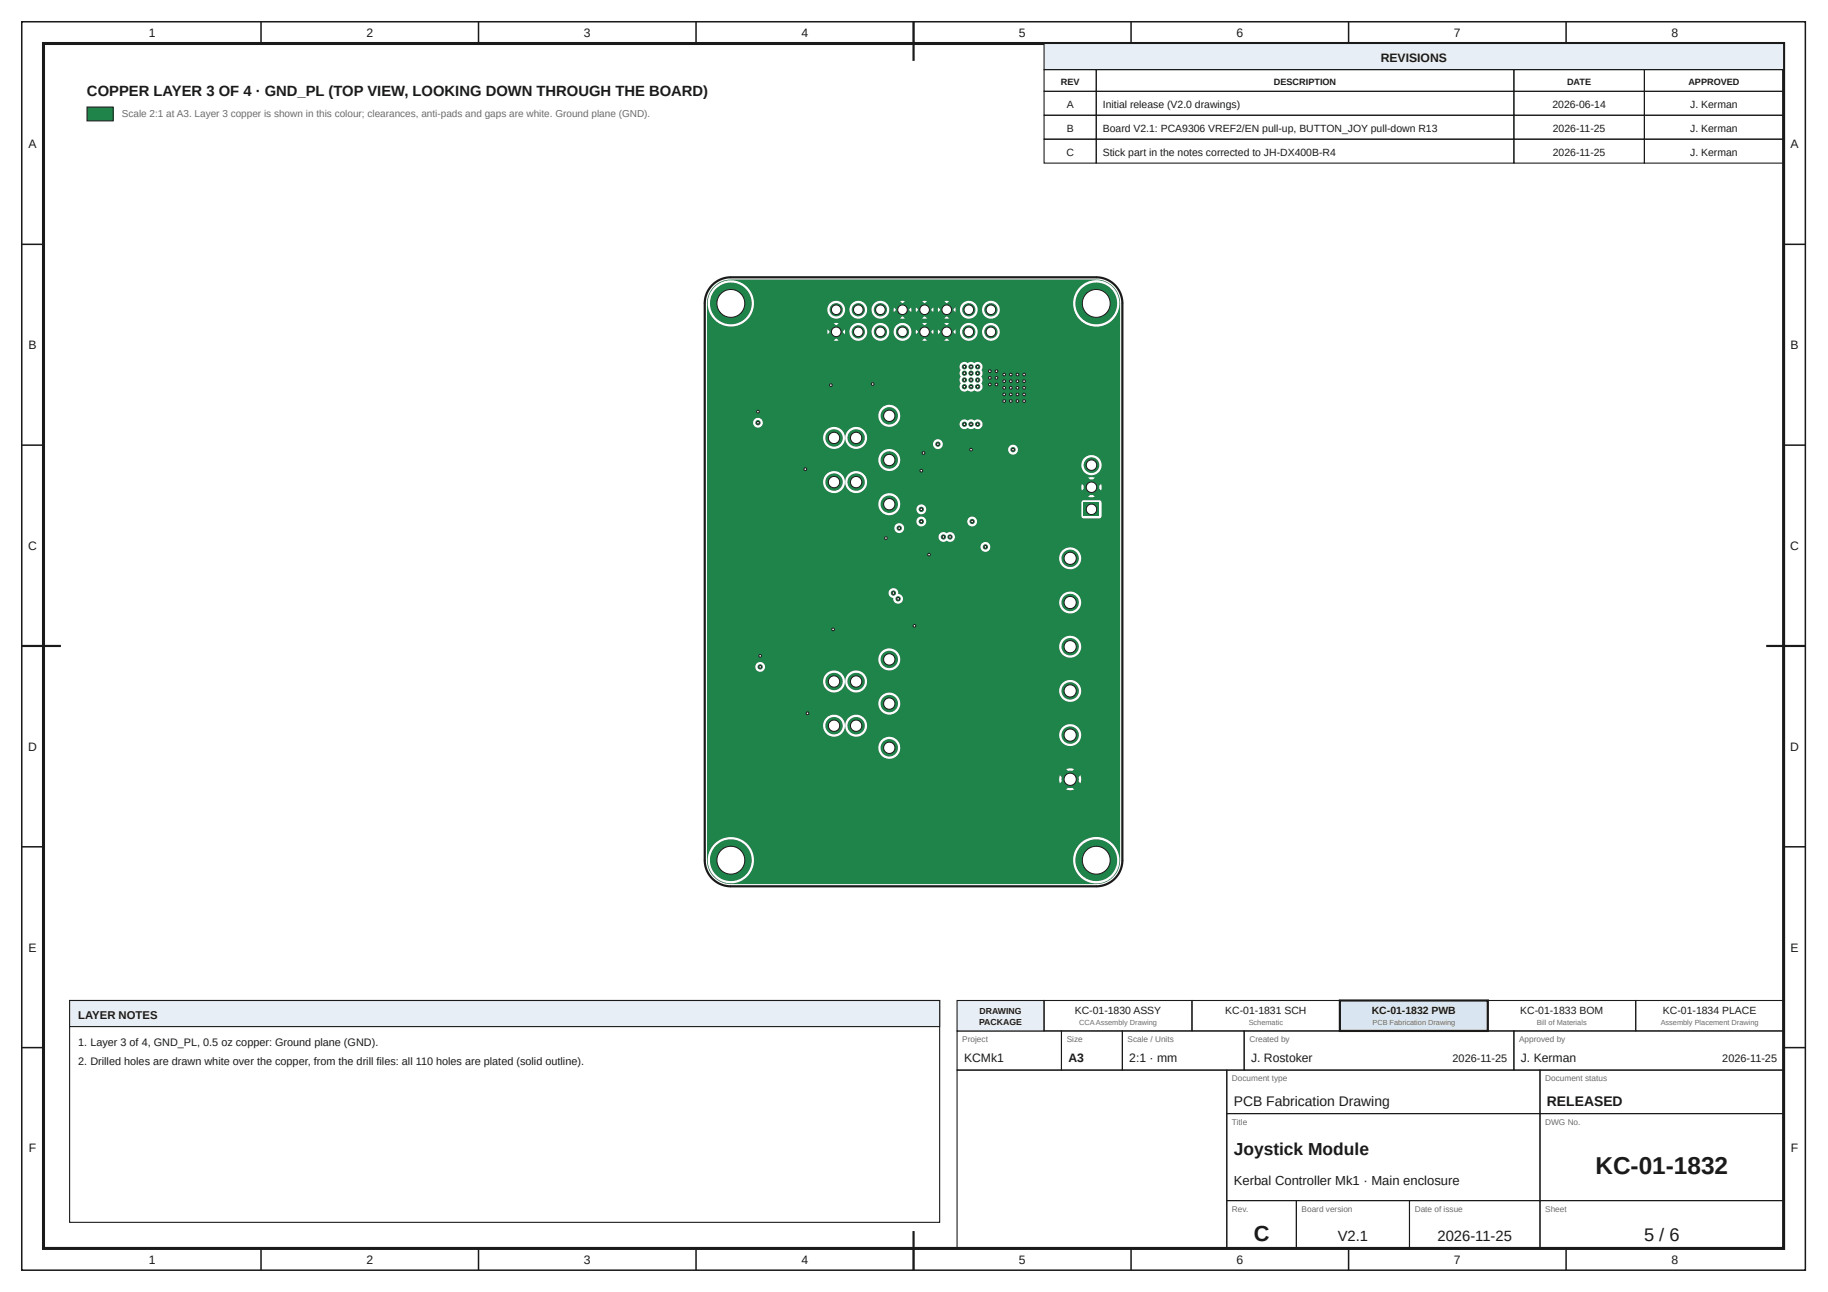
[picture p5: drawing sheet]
<svg xmlns="http://www.w3.org/2000/svg" width="420mm" height="297mm" viewBox="0 0 420 297" stroke-linecap="round" stroke-linejoin="round" font-family="sans-serif">
<g fill="none" stroke="#1a1a1a" stroke-width=".35">
<path d="M5 5h410v287h-410zM60 5v5M110 5v5M160 5v5M210 5v5M260 5v5M310 5v5M360 5v5M5 56.2h5M410 56.2h5M5 102.3h5M410 102.3h5"/>
<path d="M5 148.5h5M410 148.5h5M5 194.7h5M410 194.7h5M5 240.8h5M410 240.8h5M60 287v5M110 287v5M160 287v5M210 287v5M260 287v5M310 287v5"/>
<path d="M360 287v5"/>
</g>
<path d="M10 10h400v277h-400z" fill="none" stroke="#1a1a1a" stroke-width=".7" stroke-linecap="butt"/>
<path d="M210 5v9M5 148.5h9M406 148.5h9M210 283v9" fill="none" stroke="#1a1a1a" stroke-width=".5"/>
<path d="M240 10h170v6h-170z" fill="#e8eef5"/>
<g fill="none" stroke="#1a1a1a" stroke-width=".25">
<path d="M240 10h170v6h-170zM240 16h12v5h-12zM252 16h96v5h-96zM348 16h30v5h-30zM378 16h32v5h-32zM240 21h12v5.5h-12zM240 26.5h12v5.5h-12zM240 32h12v5.5h-12zM252 21h96v5.5h-96zM252 26.5h96v5.5h-96zM252 32h96v5.5h-96zM348 21h30v5.5h-30z"/>
<path d="M348 26.5h30v5.5h-30zM348 32h30v5.5h-30zM378 21h32v5.5h-32zM378 26.5h32v5.5h-32zM378 32h32v5.5h-32zM220 237h24v9h-24zM244 237h14v9h-14zM258 237h28v9h-28zM286 237h62v9h-62zM348 237h62v9h-62zM220 246h62v41h-62zM282 246h72v10h-72z"/>
<path d="M282 256h72v20h-72zM354 246h56v10h-56zM354 256h56v20h-56zM282 276h16v11h-16zM298 276h26v11h-26zM324 276h30v11h-30zM354 276h56v11h-56z"/>
</g>
<path d="M220 230h20v7h-20z" fill="#e8eef5"/>
<path d="M220 230h20v7h-20zM240 230h34v7h-34zM274 230h34v7h-34z" fill="none" stroke="#1a1a1a" stroke-width=".25"/>
<path d="M308 230h34v7h-34z" fill="#d9e6f2"/>
<path d="M308 230h34v7h-34z" fill="none" stroke="#1a1a1a" stroke-width=".5"/>
<path d="M342 230h34v7h-34zM376 230h34v7h-34z" fill="none" stroke="#1a1a1a" stroke-width=".25"/>
<path d="M20 24.6h6v3.2h-6z" fill="#1e8449"/>
<path d="M20 24.6h6v3.2h-6z" fill="none" stroke="#1a1a1a" stroke-width=".23"/>
<path d="M164.1 65.9a5.5 5.5 0 0 1 3.9-1.6h84a5.5 5.5 0 0 1 5.5 5.5v127.9a5.5 5.5 0 0 1-5.5 5.5h-84a5.5 5.5 0 0 1-5.5-5.5v-127.9a5.5 5.5 0 0 1 1.6-3.9z" fill="#1e8449"/>
<g fill="#fff">
<path d="M204.5 135.6a1.12 1.12 0 0 1 1.4-.3 1.12 1.12 0 0 1 .6 1.2 1.12 1.12 0 0 1 1.1 1.3 1.12 1.12 0 0 1-1.3 1 1.12 1.12 0 0 1-1-1.3 1.12 1.12 0 0 1-1-.7 1.12 1.12 0 0 1 .2-1.2z"/>
<path d="M216.1 122.7a1.12 1.12 0 0 1 1.5-.1 1.12 1.12 0 0 1 1.6 .1 1.12 1.12 0 0 1 0 1.5 1.12 1.12 0 0 1-1.6 .1 1.12 1.12 0 0 1-1.5-.1 1.12 1.12 0 0 1 0-1.5z"/>
<path d="M220.9 83.5a1.12 1.12 0 0 1 1.6 0 1.12 1.12 0 0 1 1.5 0 1.12 1.12 0 0 1 1.5 0 1.12 1.12 0 0 1 .1 1.6 1.12 1.12 0 0 1 0 1.5 1.12 1.12 0 0 1 0 1.5 1.12 1.12 0 0 1-.1 1.6 1.12 1.12 0 0 1-1.5 0 1.12 1.12 0 0 1-1.5 0 1.12 1.12 0 0 1-1.6 0 1.12 1.12 0 0 1 0-1.6 1.12 1.12 0 0 1 0-1.5 1.12 1.12 0 0 1-.1-1.5 1.12 1.12 0 0 1 .1-1.6z"/>
<path d="M220.9 96.7a1.12 1.12 0 0 1 1.6 0 1.12 1.12 0 0 1 1.5 0 1.12 1.12 0 0 1 1.5 0 1.12 1.12 0 0 1 0 1.6 1.12 1.12 0 0 1-1.5 .1 1.12 1.12 0 0 1-1.5 0 1.12 1.12 0 0 1-1.6-.1 1.12 1.12 0 0 1 0-1.6z"/>
<path d="M248.7 115.2l.4-.2h3.6l.4 .2 .1 .3v3.2l-.1 .3-.4 .2h-3.6l-.4-.2-.1-.3v-3.2z"/>
<circle cx="168" cy="69.8" r="5.3"/>
<circle cx="168" cy="197.7" r="5.3"/>
<circle cx="174.2" cy="97.2" r="1.12"/>
<circle cx="174.7" cy="153.3" r="1.12"/>
<circle cx="191.7" cy="166.8" r="2.52"/>
<circle cx="191.7" cy="156.7" r="2.52"/>
<circle cx="191.7" cy="110.8" r="2.52"/>
<circle cx="191.7" cy="100.7" r="2.52"/>
<circle cx="192.2" cy="76.3" r="2.05"/>
<circle cx="192.2" cy="71.2" r="2.05"/>
<circle cx="196.8" cy="166.8" r="2.52"/>
<circle cx="196.8" cy="156.7" r="2.52"/>
<circle cx="196.8" cy="110.8" r="2.52"/>
<circle cx="196.8" cy="100.7" r="2.52"/>
<circle cx="197.3" cy="71.2" r="2.05"/>
<circle cx="197.3" cy="76.3" r="2.05"/>
<circle cx="202.4" cy="71.2" r="2.05"/>
<circle cx="202.4" cy="76.3" r="2.05"/>
<circle cx="204.4" cy="95.6" r="2.52"/>
<circle cx="204.4" cy="171.9" r="2.52"/>
<circle cx="204.4" cy="161.7" r="2.52"/>
<circle cx="204.4" cy="151.6" r="2.52"/>
<circle cx="204.4" cy="105.7" r="2.52"/>
<circle cx="204.4" cy="115.9" r="2.52"/>
<circle cx="207.4" cy="71.2" r="2.05"/>
<circle cx="207.4" cy="76.3" r="2.05"/>
<circle cx="206.7" cy="121.4" r="1.13"/>
<circle cx="212.5" cy="71.2" r="2.05"/>
<circle cx="212.5" cy="76.3" r="2.05"/>
<circle cx="211.8" cy="119.9" r="1.13"/>
<circle cx="211.8" cy="117.1" r="1.13"/>
<circle cx="215.6" cy="102.1" r="1.13"/>
<circle cx="217.6" cy="71.2" r="2.05"/>
<circle cx="217.6" cy="76.3" r="2.05"/>
<circle cx="222.7" cy="71.2" r="2.05"/>
<circle cx="222.7" cy="76.3" r="2.05"/>
<circle cx="223.5" cy="119.9" r="1.13"/>
<circle cx="226.5" cy="125.7" r="1.13"/>
<circle cx="227.8" cy="71.2" r="2.05"/>
<circle cx="227.8" cy="76.3" r="2.05"/>
<circle cx="232.9" cy="103.4" r="1.13"/>
<circle cx="246" cy="128.3" r="2.52"/>
<circle cx="246" cy="179.1" r="2.52"/>
<circle cx="246" cy="138.5" r="2.52"/>
<circle cx="246" cy="158.8" r="2.52"/>
<circle cx="246" cy="148.7" r="2.52"/>
<circle cx="246" cy="169" r="2.52"/>
<circle cx="252" cy="69.8" r="5.3"/>
<circle cx="252" cy="197.7" r="5.3"/>
<circle cx="250.9" cy="112" r="2.32"/>
<circle cx="250.9" cy="106.9" r="2.32"/>
</g>
<g fill="#1e8449">
<path d="M243.5 180.2l1.8-1.8a1.02 1.02 0 0 1 1.4 0 1.02 1.02 0 0 1 0 1.5l-1.8 1.7a1.02 1.02 0 0 1-1.4 0 1.02 1.02 0 0 1 0-1.4z"/>
<path d="M245.3 178.4a1.02 1.02 0 0 1 1.4 0l1.8 1.8a1.02 1.02 0 0 1 0 1.5 1.02 1.02 0 0 1-1.4-.1l-1.8-1.7a1.02 1.02 0 0 1 0-1.5z"/>
<path d="M243.5 176.6a1.02 1.02 0 0 1 1.4 .1l1.8 1.7a1.02 1.02 0 0 1 0 1.5 1.02 1.02 0 0 1-1.4 0l-1.8-1.8a1.02 1.02 0 0 1 0-1.5z"/>
<path d="M245.3 178.4l1.8-1.7a1.02 1.02 0 0 1 1.4 0 1.02 1.02 0 0 1 0 1.4l-1.8 1.8a1.02 1.02 0 0 1-1.4 0 1.02 1.02 0 0 1 0-1.5z"/>
<path d="M250.2 111.3a1.02 1.02 0 0 1 1.4 0l1.7 1.6a1.02 1.02 0 0 1 0 1.5 1.02 1.02 0 0 1-1.5 0l-1.6-1.7a1.02 1.02 0 0 1 0-1.4z"/>
<path d="M248.5 109.7a1.02 1.02 0 0 1 1.5 0l1.6 1.6a1.02 1.02 0 0 1 0 1.4 1.02 1.02 0 0 1-1.4 0l-1.7-1.6a1.02 1.02 0 0 1 0-1.4z"/>
<path d="M248.5 112.9l1.7-1.6a1.02 1.02 0 0 1 1.4 0 1.02 1.02 0 0 1 0 1.4l-1.6 1.7a1.02 1.02 0 0 1-1.5 0 1.02 1.02 0 0 1 0-1.5z"/>
<path d="M251.8 109.7a1.02 1.02 0 0 1 1.4 0 1.02 1.02 0 0 1 .1 1.4l-1.7 1.6a1.02 1.02 0 0 1-1.4 0 1.02 1.02 0 0 1 0-1.4z"/>
<path d="M192.9 74.1a1.02 1.02 0 0 1 1.5 0 1.02 1.02 0 0 1 0 1.5l-1.5 1.4a1.02 1.02 0 0 1-1.4 0 1.02 1.02 0 0 1 0-1.4z"/>
<path d="M191.5 75.6a1.02 1.02 0 0 1 1.4 0 1.02 1.02 0 0 1 0 1.4l-1.4 1.4a1.02 1.02 0 0 1-1.4 0 1.02 1.02 0 0 1 0-1.4z"/>
<path d="M190.1 74.1a1.02 1.02 0 0 1 1.4 0l1.4 1.5a1.02 1.02 0 0 1 0 1.4 1.02 1.02 0 0 1-1.4 0l-1.4-1.4a1.02 1.02 0 0 1 0-1.5z"/>
<path d="M206.7 70.5a1.02 1.02 0 0 1 1.5 0l1.4 1.4a1.02 1.02 0 0 1 0 1.5 1.02 1.02 0 0 1-1.4 0l-1.5-1.5a1.02 1.02 0 0 1 0-1.4z"/>
<path d="M205.3 69.1a1.02 1.02 0 0 1 1.4 0l1.5 1.4a1.02 1.02 0 0 1 0 1.4 1.02 1.02 0 0 1-1.5 0l-1.4-1.4a1.02 1.02 0 0 1 0-1.4z"/>
<path d="M211.8 70.5a1.02 1.02 0 0 1 1.5 0l1.4 1.4a1.02 1.02 0 0 1 0 1.5 1.02 1.02 0 0 1-1.4 0l-1.5-1.5a1.02 1.02 0 0 1 0-1.4z"/>
<path d="M210.4 69.1a1.02 1.02 0 0 1 1.4 0l1.5 1.4a1.02 1.02 0 0 1 0 1.4 1.02 1.02 0 0 1-1.5 0l-1.4-1.4a1.02 1.02 0 0 1 0-1.4z"/>
<path d="M216.9 70.5a1.02 1.02 0 0 1 1.4 0l1.5 1.4a1.02 1.02 0 0 1 0 1.5 1.02 1.02 0 0 1-1.5 0l-1.4-1.5a1.02 1.02 0 0 1 0-1.4z"/>
<path d="M215.5 69.1a1.02 1.02 0 0 1 1.4 0l1.4 1.4a1.02 1.02 0 0 1 0 1.4 1.02 1.02 0 0 1-1.4 0l-1.4-1.4a1.02 1.02 0 0 1 0-1.4z"/>
<path d="M191.5 75.6a1.02 1.02 0 0 1 1.4 0l1.5 1.4a1.02 1.02 0 0 1 0 1.5 1.02 1.02 0 0 1-1.5-.1l-1.4-1.4a1.02 1.02 0 0 1 0-1.4z"/>
<path d="M211.8 75.6a1.02 1.02 0 0 1 1.5 0l1.4 1.4a1.02 1.02 0 0 1 0 1.4 1.02 1.02 0 0 1-1.4 0l-1.5-1.4a1.02 1.02 0 0 1 0-1.4z"/>
<path d="M213.3 74.1a1.02 1.02 0 0 1 1.4 0 1.02 1.02 0 0 1 0 1.5l-1.4 1.4a1.02 1.02 0 0 1-1.5 0 1.02 1.02 0 0 1 0-1.4z"/>
<path d="M211.8 75.6a1.02 1.02 0 0 1 1.5 0 1.02 1.02 0 0 1 0 1.4l-1.5 1.4a1.02 1.02 0 0 1-1.4 .1 1.02 1.02 0 0 1 0-1.5z"/>
<path d="M210.4 74.1a1.02 1.02 0 0 1 1.4 0l1.5 1.5a1.02 1.02 0 0 1 0 1.4 1.02 1.02 0 0 1-1.5 0l-1.4-1.4a1.02 1.02 0 0 1 0-1.5z"/>
<path d="M216.9 75.6a1.02 1.02 0 0 1 1.4 0l1.5 1.4a1.02 1.02 0 0 1 0 1.4 1.02 1.02 0 0 1-1.5 0l-1.4-1.4a1.02 1.02 0 0 1 0-1.4z"/>
<path d="M218.3 74.1a1.02 1.02 0 0 1 1.5 0 1.02 1.02 0 0 1 0 1.5l-1.5 1.4a1.02 1.02 0 0 1-1.4 0 1.02 1.02 0 0 1 0-1.4z"/>
<path d="M216.9 75.6a1.02 1.02 0 0 1 1.4 0 1.02 1.02 0 0 1 0 1.4l-1.4 1.4a1.02 1.02 0 0 1-1.4 .1 1.02 1.02 0 0 1 0-1.5z"/>
<path d="M215.5 74.1a1.02 1.02 0 0 1 1.4 0l1.4 1.5a1.02 1.02 0 0 1 0 1.4 1.02 1.02 0 0 1-1.4 0l-1.4-1.4a1.02 1.02 0 0 1 0-1.5z"/>
<path d="M206.7 70.5a1.02 1.02 0 0 1 1.5 0 1.02 1.02 0 0 1 0 1.4l-1.5 1.5a1.02 1.02 0 0 1-1.4 0 1.02 1.02 0 0 1 0-1.5z"/>
<path d="M211.8 70.5a1.02 1.02 0 0 1 1.5 0 1.02 1.02 0 0 1 0 1.4l-1.5 1.5a1.02 1.02 0 0 1-1.4 0 1.02 1.02 0 0 1 0-1.5z"/>
<path d="M216.9 70.5a1.02 1.02 0 0 1 1.4 0 1.02 1.02 0 0 1 0 1.4l-1.4 1.5a1.02 1.02 0 0 1-1.4 0 1.02 1.02 0 0 1 0-1.5z"/>
<path d="M208.2 69.1a1.02 1.02 0 0 1 1.4-.1 1.02 1.02 0 0 1 0 1.5l-1.4 1.4a1.02 1.02 0 0 1-1.5 0 1.02 1.02 0 0 1 0-1.4z"/>
<path d="M213.3 69.1a1.02 1.02 0 0 1 1.4 0 1.02 1.02 0 0 1 0 1.4l-1.4 1.4a1.02 1.02 0 0 1-1.5 0 1.02 1.02 0 0 1 0-1.4z"/>
<path d="M218.3 69.1a1.02 1.02 0 0 1 1.5 0 1.02 1.02 0 0 1 0 1.4l-1.5 1.4a1.02 1.02 0 0 1-1.4 0 1.02 1.02 0 0 1 0-1.4z"/>
<path d="M249.1 115.5h3.6v3.2h-3.6z"/>
<circle cx="168" cy="69.8" r="4.8"/>
<circle cx="252" cy="69.8" r="4.8"/>
<circle cx="252" cy="197.7" r="4.8"/>
<circle cx="168" cy="197.7" r="4.8"/>
<circle cx="246" cy="148.7" r="2"/>
<circle cx="246" cy="158.8" r="2"/>
<circle cx="246" cy="169" r="2"/>
<circle cx="246" cy="179.1" r="2"/>
<circle cx="246" cy="138.5" r="2"/>
<circle cx="246" cy="128.3" r="2"/>
<circle cx="204.4" cy="115.9" r="2"/>
<circle cx="204.4" cy="105.7" r="2"/>
<circle cx="204.4" cy="95.6" r="2"/>
<circle cx="196.8" cy="100.7" r="2"/>
<circle cx="196.8" cy="110.8" r="2"/>
<circle cx="191.7" cy="100.7" r="2"/>
<circle cx="191.7" cy="110.8" r="2"/>
<circle cx="204.4" cy="171.9" r="2"/>
<circle cx="204.4" cy="161.7" r="2"/>
<circle cx="204.4" cy="151.6" r="2"/>
<circle cx="196.8" cy="156.7" r="2"/>
<circle cx="196.8" cy="166.8" r="2"/>
<circle cx="191.7" cy="156.7" r="2"/>
<circle cx="191.7" cy="166.8" r="2"/>
<circle cx="250.9" cy="106.9" r="1.8"/>
<circle cx="250.9" cy="112" r="1.8"/>
<circle cx="227.8" cy="76.3" r="1.52"/>
<circle cx="227.8" cy="71.2" r="1.52"/>
<circle cx="222.7" cy="76.3" r="1.52"/>
<circle cx="222.7" cy="71.2" r="1.52"/>
<circle cx="217.6" cy="76.3" r="1.52"/>
<circle cx="217.6" cy="71.2" r="1.52"/>
<circle cx="212.5" cy="76.3" r="1.52"/>
<circle cx="212.5" cy="71.2" r="1.52"/>
<circle cx="207.5" cy="76.3" r="1.52"/>
<circle cx="207.5" cy="71.2" r="1.52"/>
<circle cx="202.4" cy="76.3" r="1.52"/>
<circle cx="202.4" cy="71.2" r="1.52"/>
<circle cx="197.3" cy="76.3" r="1.52"/>
<circle cx="197.3" cy="71.2" r="1.52"/>
<circle cx="192.2" cy="76.3" r="1.52"/>
<circle cx="192.2" cy="71.2" r="1.52"/>
<circle cx="224.7" cy="88.9" r=".61"/>
<circle cx="223.2" cy="88.9" r=".61"/>
<circle cx="232.9" cy="103.4" r=".61"/>
<circle cx="223.2" cy="103.4" r=".61"/>
<circle cx="224.7" cy="97.5" r=".61"/>
<circle cx="223.2" cy="97.5" r=".61"/>
<circle cx="221.7" cy="97.5" r=".61"/>
<circle cx="221.7" cy="88.9" r=".61"/>
<circle cx="224.7" cy="87.4" r=".61"/>
<circle cx="223.2" cy="87.4" r=".61"/>
<circle cx="221.7" cy="87.4" r=".61"/>
<circle cx="224.7" cy="85.8" r=".61"/>
<circle cx="223.2" cy="85.8" r=".61"/>
<circle cx="221.7" cy="85.8" r=".61"/>
<circle cx="224.7" cy="84.3" r=".61"/>
<circle cx="223.2" cy="84.3" r=".61"/>
<circle cx="221.7" cy="84.3" r=".61"/>
<circle cx="233.9" cy="92.2" r=".61"/>
<circle cx="232.4" cy="92.2" r=".61"/>
<circle cx="230.8" cy="92.2" r=".61"/>
<circle cx="235.4" cy="92.2" r=".61"/>
<circle cx="235.4" cy="90.7" r=".61"/>
<circle cx="233.9" cy="90.7" r=".61"/>
<circle cx="232.4" cy="90.7" r=".61"/>
<circle cx="230.8" cy="90.7" r=".61"/>
<circle cx="235.4" cy="89.1" r=".61"/>
<circle cx="233.9" cy="89.1" r=".61"/>
<circle cx="232.4" cy="89.1" r=".61"/>
<circle cx="230.8" cy="89.1" r=".61"/>
<circle cx="235.4" cy="87.6" r=".61"/>
<circle cx="233.9" cy="87.6" r=".61"/>
<circle cx="232.4" cy="87.6" r=".61"/>
<circle cx="230.8" cy="87.6" r=".61"/>
<circle cx="235.4" cy="86.1" r=".61"/>
<circle cx="233.9" cy="86.1" r=".61"/>
<circle cx="232.4" cy="86.1" r=".61"/>
<circle cx="230.8" cy="86.1" r=".61"/>
<circle cx="229.1" cy="88.4" r=".61"/>
<circle cx="229.1" cy="86.9" r=".61"/>
<circle cx="229.1" cy="85.3" r=".61"/>
<circle cx="227.5" cy="85.3" r=".61"/>
<circle cx="227.5" cy="86.9" r=".61"/>
<circle cx="227.5" cy="88.4" r=".61"/>
<circle cx="174.7" cy="153.3" r=".61"/>
<circle cx="174.7" cy="150.8" r=".61"/>
<circle cx="191.5" cy="144.7" r=".61"/>
<circle cx="185.6" cy="164" r=".61"/>
<circle cx="174.2" cy="97.2" r=".61"/>
<circle cx="174.2" cy="94.6" r=".61"/>
<circle cx="191" cy="88.5" r=".61"/>
<circle cx="185.1" cy="107.9" r=".61"/>
<circle cx="200.6" cy="88.3" r=".61"/>
<circle cx="226.5" cy="125.7" r=".61"/>
<circle cx="206.7" cy="121.4" r=".61"/>
<circle cx="213.6" cy="127.5" r=".61"/>
<circle cx="205.4" cy="136.3" r=".61"/>
<circle cx="206.4" cy="137.7" r=".61"/>
<circle cx="203.7" cy="123.7" r=".61"/>
<circle cx="212.3" cy="104.1" r=".61"/>
<circle cx="211.8" cy="108.2" r=".61"/>
<circle cx="223.5" cy="119.9" r=".61"/>
<circle cx="211.8" cy="119.9" r=".61"/>
<circle cx="211.8" cy="117.1" r=".61"/>
<circle cx="216.9" cy="123.4" r=".61"/>
<circle cx="218.4" cy="123.4" r=".61"/>
<circle cx="215.6" cy="102.1" r=".61"/>
<circle cx="210.2" cy="143.9" r=".61"/>
</g>
<path d="M163.8 65.5a6 6 0 0 1 4.2-1.7h84a6 6 0 0 1 6 6v127.9a6 6 0 0 1-6 6h-84a6 6 0 0 1-6-6v-127.9a6 6 0 0 1 1.8-4.3z" fill="none" stroke="#1a1a1a" stroke-width=".51"/>
<circle cx="174.7" cy="153.3" r=".31" fill="#fff"/>
<circle cx="174.7" cy="153.3" r=".31" fill="none" stroke="#1a1a1a" stroke-width=".23"/>
<circle cx="174.7" cy="150.8" r=".31" fill="#fff"/>
<circle cx="174.7" cy="150.8" r=".31" fill="none" stroke="#1a1a1a" stroke-width=".23"/>
<circle cx="191.5" cy="144.7" r=".31" fill="#fff"/>
<circle cx="191.5" cy="144.7" r=".31" fill="none" stroke="#1a1a1a" stroke-width=".23"/>
<circle cx="185.6" cy="164" r=".31" fill="#fff"/>
<circle cx="185.6" cy="164" r=".31" fill="none" stroke="#1a1a1a" stroke-width=".23"/>
<circle cx="174.2" cy="97.2" r=".31" fill="#fff"/>
<circle cx="174.2" cy="97.2" r=".31" fill="none" stroke="#1a1a1a" stroke-width=".23"/>
<circle cx="174.2" cy="94.6" r=".31" fill="#fff"/>
<circle cx="174.2" cy="94.6" r=".31" fill="none" stroke="#1a1a1a" stroke-width=".23"/>
<circle cx="191" cy="88.5" r=".31" fill="#fff"/>
<circle cx="191" cy="88.5" r=".31" fill="none" stroke="#1a1a1a" stroke-width=".23"/>
<circle cx="185.1" cy="107.9" r=".31" fill="#fff"/>
<circle cx="185.1" cy="107.9" r=".31" fill="none" stroke="#1a1a1a" stroke-width=".23"/>
<circle cx="200.6" cy="88.3" r=".31" fill="#fff"/>
<circle cx="200.6" cy="88.3" r=".31" fill="none" stroke="#1a1a1a" stroke-width=".23"/>
<circle cx="206.7" cy="121.4" r=".31" fill="#fff"/>
<circle cx="206.7" cy="121.4" r=".31" fill="none" stroke="#1a1a1a" stroke-width=".23"/>
<circle cx="205.4" cy="136.3" r=".31" fill="#fff"/>
<circle cx="205.4" cy="136.3" r=".31" fill="none" stroke="#1a1a1a" stroke-width=".23"/>
<circle cx="206.4" cy="137.7" r=".31" fill="#fff"/>
<circle cx="206.4" cy="137.7" r=".31" fill="none" stroke="#1a1a1a" stroke-width=".23"/>
<circle cx="203.7" cy="123.7" r=".31" fill="#fff"/>
<circle cx="203.7" cy="123.7" r=".31" fill="none" stroke="#1a1a1a" stroke-width=".23"/>
<circle cx="216.9" cy="123.4" r=".31" fill="#fff"/>
<circle cx="216.9" cy="123.4" r=".31" fill="none" stroke="#1a1a1a" stroke-width=".23"/>
<circle cx="218.4" cy="123.4" r=".31" fill="#fff"/>
<circle cx="218.4" cy="123.4" r=".31" fill="none" stroke="#1a1a1a" stroke-width=".23"/>
<circle cx="215.6" cy="102.1" r=".31" fill="#fff"/>
<circle cx="215.6" cy="102.1" r=".31" fill="none" stroke="#1a1a1a" stroke-width=".23"/>
<circle cx="210.2" cy="143.9" r=".31" fill="#fff"/>
<circle cx="210.2" cy="143.9" r=".31" fill="none" stroke="#1a1a1a" stroke-width=".23"/>
<circle cx="224.7" cy="88.9" r=".31" fill="#fff"/>
<circle cx="224.7" cy="88.9" r=".31" fill="none" stroke="#1a1a1a" stroke-width=".23"/>
<circle cx="223.2" cy="88.9" r=".31" fill="#fff"/>
<circle cx="223.2" cy="88.9" r=".31" fill="none" stroke="#1a1a1a" stroke-width=".23"/>
<circle cx="232.9" cy="103.4" r=".31" fill="#fff"/>
<circle cx="232.9" cy="103.4" r=".31" fill="none" stroke="#1a1a1a" stroke-width=".23"/>
<circle cx="223.2" cy="103.4" r=".31" fill="#fff"/>
<circle cx="223.2" cy="103.4" r=".31" fill="none" stroke="#1a1a1a" stroke-width=".23"/>
<circle cx="224.7" cy="97.5" r=".31" fill="#fff"/>
<circle cx="224.7" cy="97.5" r=".31" fill="none" stroke="#1a1a1a" stroke-width=".23"/>
<circle cx="223.2" cy="97.5" r=".31" fill="#fff"/>
<circle cx="223.2" cy="97.5" r=".31" fill="none" stroke="#1a1a1a" stroke-width=".23"/>
<circle cx="221.7" cy="97.5" r=".31" fill="#fff"/>
<circle cx="221.7" cy="97.5" r=".31" fill="none" stroke="#1a1a1a" stroke-width=".23"/>
<circle cx="221.7" cy="88.9" r=".31" fill="#fff"/>
<circle cx="221.7" cy="88.9" r=".31" fill="none" stroke="#1a1a1a" stroke-width=".23"/>
<circle cx="224.7" cy="87.4" r=".31" fill="#fff"/>
<circle cx="224.7" cy="87.4" r=".31" fill="none" stroke="#1a1a1a" stroke-width=".23"/>
<circle cx="223.2" cy="87.4" r=".31" fill="#fff"/>
<circle cx="223.2" cy="87.4" r=".31" fill="none" stroke="#1a1a1a" stroke-width=".23"/>
<circle cx="221.7" cy="87.4" r=".31" fill="#fff"/>
<circle cx="221.7" cy="87.4" r=".31" fill="none" stroke="#1a1a1a" stroke-width=".23"/>
<circle cx="224.7" cy="85.8" r=".31" fill="#fff"/>
<circle cx="224.7" cy="85.8" r=".31" fill="none" stroke="#1a1a1a" stroke-width=".23"/>
<circle cx="223.2" cy="85.8" r=".31" fill="#fff"/>
<circle cx="223.2" cy="85.8" r=".31" fill="none" stroke="#1a1a1a" stroke-width=".23"/>
<circle cx="221.7" cy="85.8" r=".31" fill="#fff"/>
<circle cx="221.7" cy="85.8" r=".31" fill="none" stroke="#1a1a1a" stroke-width=".23"/>
<circle cx="224.7" cy="84.3" r=".31" fill="#fff"/>
<circle cx="224.7" cy="84.3" r=".31" fill="none" stroke="#1a1a1a" stroke-width=".23"/>
<circle cx="223.2" cy="84.3" r=".31" fill="#fff"/>
<circle cx="223.2" cy="84.3" r=".31" fill="none" stroke="#1a1a1a" stroke-width=".23"/>
<circle cx="221.7" cy="84.3" r=".31" fill="#fff"/>
<circle cx="221.7" cy="84.3" r=".31" fill="none" stroke="#1a1a1a" stroke-width=".23"/>
<circle cx="233.9" cy="92.2" r=".31" fill="#fff"/>
<circle cx="233.9" cy="92.2" r=".31" fill="none" stroke="#1a1a1a" stroke-width=".23"/>
<circle cx="232.4" cy="92.2" r=".31" fill="#fff"/>
<circle cx="232.4" cy="92.2" r=".31" fill="none" stroke="#1a1a1a" stroke-width=".23"/>
<circle cx="230.8" cy="92.2" r=".31" fill="#fff"/>
<circle cx="230.8" cy="92.2" r=".31" fill="none" stroke="#1a1a1a" stroke-width=".23"/>
<circle cx="235.4" cy="92.2" r=".31" fill="#fff"/>
<circle cx="235.4" cy="92.2" r=".31" fill="none" stroke="#1a1a1a" stroke-width=".23"/>
<circle cx="235.4" cy="90.7" r=".31" fill="#fff"/>
<circle cx="235.4" cy="90.7" r=".31" fill="none" stroke="#1a1a1a" stroke-width=".23"/>
<circle cx="233.9" cy="90.7" r=".31" fill="#fff"/>
<circle cx="233.9" cy="90.7" r=".31" fill="none" stroke="#1a1a1a" stroke-width=".23"/>
<circle cx="232.4" cy="90.7" r=".31" fill="#fff"/>
<circle cx="232.4" cy="90.7" r=".31" fill="none" stroke="#1a1a1a" stroke-width=".23"/>
<circle cx="230.8" cy="90.7" r=".31" fill="#fff"/>
<circle cx="230.8" cy="90.7" r=".31" fill="none" stroke="#1a1a1a" stroke-width=".23"/>
<circle cx="235.4" cy="89.2" r=".31" fill="#fff"/>
<circle cx="235.4" cy="89.2" r=".31" fill="none" stroke="#1a1a1a" stroke-width=".23"/>
<circle cx="233.9" cy="89.2" r=".31" fill="#fff"/>
<circle cx="233.9" cy="89.2" r=".31" fill="none" stroke="#1a1a1a" stroke-width=".23"/>
<circle cx="232.4" cy="89.2" r=".31" fill="#fff"/>
<circle cx="232.4" cy="89.2" r=".31" fill="none" stroke="#1a1a1a" stroke-width=".23"/>
<circle cx="230.8" cy="89.2" r=".31" fill="#fff"/>
<circle cx="230.8" cy="89.2" r=".31" fill="none" stroke="#1a1a1a" stroke-width=".23"/>
<circle cx="235.4" cy="87.6" r=".31" fill="#fff"/>
<circle cx="235.4" cy="87.6" r=".31" fill="none" stroke="#1a1a1a" stroke-width=".23"/>
<circle cx="233.9" cy="87.6" r=".31" fill="#fff"/>
<circle cx="233.9" cy="87.6" r=".31" fill="none" stroke="#1a1a1a" stroke-width=".23"/>
<circle cx="232.4" cy="87.6" r=".31" fill="#fff"/>
<circle cx="232.4" cy="87.6" r=".31" fill="none" stroke="#1a1a1a" stroke-width=".23"/>
<circle cx="230.8" cy="87.6" r=".31" fill="#fff"/>
<circle cx="230.8" cy="87.6" r=".31" fill="none" stroke="#1a1a1a" stroke-width=".23"/>
<circle cx="235.4" cy="86.1" r=".31" fill="#fff"/>
<circle cx="235.4" cy="86.1" r=".31" fill="none" stroke="#1a1a1a" stroke-width=".23"/>
<circle cx="233.9" cy="86.1" r=".31" fill="#fff"/>
<circle cx="233.9" cy="86.1" r=".31" fill="none" stroke="#1a1a1a" stroke-width=".23"/>
<circle cx="232.4" cy="86.1" r=".31" fill="#fff"/>
<circle cx="232.4" cy="86.1" r=".31" fill="none" stroke="#1a1a1a" stroke-width=".23"/>
<circle cx="230.8" cy="86.1" r=".31" fill="#fff"/>
<circle cx="230.8" cy="86.1" r=".31" fill="none" stroke="#1a1a1a" stroke-width=".23"/>
<circle cx="229.1" cy="88.4" r=".31" fill="#fff"/>
<circle cx="229.1" cy="88.4" r=".31" fill="none" stroke="#1a1a1a" stroke-width=".23"/>
<circle cx="229.1" cy="86.9" r=".31" fill="#fff"/>
<circle cx="229.1" cy="86.9" r=".31" fill="none" stroke="#1a1a1a" stroke-width=".23"/>
<circle cx="229.1" cy="85.3" r=".31" fill="#fff"/>
<circle cx="229.1" cy="85.3" r=".31" fill="none" stroke="#1a1a1a" stroke-width=".23"/>
<circle cx="227.5" cy="85.3" r=".31" fill="#fff"/>
<circle cx="227.5" cy="85.3" r=".31" fill="none" stroke="#1a1a1a" stroke-width=".23"/>
<circle cx="227.5" cy="86.9" r=".31" fill="#fff"/>
<circle cx="227.5" cy="86.9" r=".31" fill="none" stroke="#1a1a1a" stroke-width=".23"/>
<circle cx="227.5" cy="88.4" r=".31" fill="#fff"/>
<circle cx="227.5" cy="88.4" r=".31" fill="none" stroke="#1a1a1a" stroke-width=".23"/>
<circle cx="226.5" cy="125.7" r=".31" fill="#fff"/>
<circle cx="226.5" cy="125.7" r=".31" fill="none" stroke="#1a1a1a" stroke-width=".23"/>
<circle cx="213.6" cy="127.5" r=".31" fill="#fff"/>
<circle cx="213.6" cy="127.5" r=".31" fill="none" stroke="#1a1a1a" stroke-width=".23"/>
<circle cx="212.3" cy="104.1" r=".31" fill="#fff"/>
<circle cx="212.3" cy="104.1" r=".31" fill="none" stroke="#1a1a1a" stroke-width=".23"/>
<circle cx="211.8" cy="108.2" r=".31" fill="#fff"/>
<circle cx="211.8" cy="108.2" r=".31" fill="none" stroke="#1a1a1a" stroke-width=".23"/>
<circle cx="223.5" cy="119.9" r=".31" fill="#fff"/>
<circle cx="223.5" cy="119.9" r=".31" fill="none" stroke="#1a1a1a" stroke-width=".23"/>
<circle cx="211.8" cy="119.9" r=".31" fill="#fff"/>
<circle cx="211.8" cy="119.9" r=".31" fill="none" stroke="#1a1a1a" stroke-width=".23"/>
<circle cx="211.8" cy="117.1" r=".31" fill="#fff"/>
<circle cx="211.8" cy="117.1" r=".31" fill="none" stroke="#1a1a1a" stroke-width=".23"/>
<circle cx="227.8" cy="76.3" r="1.1" fill="#fff"/>
<circle cx="227.8" cy="76.3" r="1.1" fill="none" stroke="#1a1a1a" stroke-width=".23"/>
<circle cx="227.8" cy="71.2" r="1.1" fill="#fff"/>
<circle cx="227.8" cy="71.2" r="1.1" fill="none" stroke="#1a1a1a" stroke-width=".23"/>
<circle cx="222.7" cy="76.3" r="1.1" fill="#fff"/>
<circle cx="222.7" cy="76.3" r="1.1" fill="none" stroke="#1a1a1a" stroke-width=".23"/>
<circle cx="222.7" cy="71.2" r="1.1" fill="#fff"/>
<circle cx="222.7" cy="71.2" r="1.1" fill="none" stroke="#1a1a1a" stroke-width=".23"/>
<circle cx="217.6" cy="76.3" r="1.1" fill="#fff"/>
<circle cx="217.6" cy="76.3" r="1.1" fill="none" stroke="#1a1a1a" stroke-width=".23"/>
<circle cx="217.6" cy="71.2" r="1.1" fill="#fff"/>
<circle cx="217.6" cy="71.2" r="1.1" fill="none" stroke="#1a1a1a" stroke-width=".23"/>
<circle cx="212.5" cy="76.3" r="1.1" fill="#fff"/>
<circle cx="212.5" cy="76.3" r="1.1" fill="none" stroke="#1a1a1a" stroke-width=".23"/>
<circle cx="212.5" cy="71.2" r="1.1" fill="#fff"/>
<circle cx="212.5" cy="71.2" r="1.1" fill="none" stroke="#1a1a1a" stroke-width=".23"/>
<circle cx="207.5" cy="76.3" r="1.1" fill="#fff"/>
<circle cx="207.5" cy="76.3" r="1.1" fill="none" stroke="#1a1a1a" stroke-width=".23"/>
<circle cx="207.5" cy="71.2" r="1.1" fill="#fff"/>
<circle cx="207.5" cy="71.2" r="1.1" fill="none" stroke="#1a1a1a" stroke-width=".23"/>
<circle cx="202.4" cy="76.3" r="1.1" fill="#fff"/>
<circle cx="202.4" cy="76.3" r="1.1" fill="none" stroke="#1a1a1a" stroke-width=".23"/>
<circle cx="202.4" cy="71.2" r="1.1" fill="#fff"/>
<circle cx="202.4" cy="71.2" r="1.1" fill="none" stroke="#1a1a1a" stroke-width=".23"/>
<circle cx="197.3" cy="76.3" r="1.1" fill="#fff"/>
<circle cx="197.3" cy="76.3" r="1.1" fill="none" stroke="#1a1a1a" stroke-width=".23"/>
<circle cx="197.3" cy="71.2" r="1.1" fill="#fff"/>
<circle cx="197.3" cy="71.2" r="1.1" fill="none" stroke="#1a1a1a" stroke-width=".23"/>
<circle cx="192.2" cy="76.3" r="1.1" fill="#fff"/>
<circle cx="192.2" cy="76.3" r="1.1" fill="none" stroke="#1a1a1a" stroke-width=".23"/>
<circle cx="192.2" cy="71.2" r="1.1" fill="#fff"/>
<circle cx="192.2" cy="71.2" r="1.1" fill="none" stroke="#1a1a1a" stroke-width=".23"/>
<circle cx="250.9" cy="106.9" r="1.2" fill="#fff"/>
<circle cx="250.9" cy="106.9" r="1.2" fill="none" stroke="#1a1a1a" stroke-width=".23"/>
<circle cx="250.9" cy="112" r="1.2" fill="#fff"/>
<circle cx="250.9" cy="112" r="1.2" fill="none" stroke="#1a1a1a" stroke-width=".23"/>
<circle cx="250.9" cy="117.1" r="1.2" fill="#fff"/>
<circle cx="250.9" cy="117.1" r="1.2" fill="none" stroke="#1a1a1a" stroke-width=".23"/>
<circle cx="204.4" cy="115.9" r="1.3" fill="#fff"/>
<circle cx="204.4" cy="115.9" r="1.3" fill="none" stroke="#1a1a1a" stroke-width=".23"/>
<circle cx="204.4" cy="105.7" r="1.3" fill="#fff"/>
<circle cx="204.4" cy="105.7" r="1.3" fill="none" stroke="#1a1a1a" stroke-width=".23"/>
<circle cx="204.4" cy="95.6" r="1.3" fill="#fff"/>
<circle cx="204.4" cy="95.6" r="1.3" fill="none" stroke="#1a1a1a" stroke-width=".23"/>
<circle cx="196.8" cy="100.7" r="1.3" fill="#fff"/>
<circle cx="196.8" cy="100.7" r="1.3" fill="none" stroke="#1a1a1a" stroke-width=".23"/>
<circle cx="196.8" cy="110.8" r="1.3" fill="#fff"/>
<circle cx="196.8" cy="110.8" r="1.3" fill="none" stroke="#1a1a1a" stroke-width=".23"/>
<circle cx="191.7" cy="100.7" r="1.3" fill="#fff"/>
<circle cx="191.7" cy="100.7" r="1.3" fill="none" stroke="#1a1a1a" stroke-width=".23"/>
<circle cx="191.7" cy="110.8" r="1.3" fill="#fff"/>
<circle cx="191.7" cy="110.8" r="1.3" fill="none" stroke="#1a1a1a" stroke-width=".23"/>
<circle cx="204.4" cy="171.9" r="1.3" fill="#fff"/>
<circle cx="204.4" cy="171.9" r="1.3" fill="none" stroke="#1a1a1a" stroke-width=".23"/>
<circle cx="204.4" cy="161.7" r="1.3" fill="#fff"/>
<circle cx="204.4" cy="161.7" r="1.3" fill="none" stroke="#1a1a1a" stroke-width=".23"/>
<circle cx="204.4" cy="151.6" r="1.3" fill="#fff"/>
<circle cx="204.4" cy="151.6" r="1.3" fill="none" stroke="#1a1a1a" stroke-width=".23"/>
<circle cx="196.8" cy="156.7" r="1.3" fill="#fff"/>
<circle cx="196.8" cy="156.7" r="1.3" fill="none" stroke="#1a1a1a" stroke-width=".23"/>
<circle cx="196.8" cy="166.8" r="1.3" fill="#fff"/>
<circle cx="196.8" cy="166.8" r="1.3" fill="none" stroke="#1a1a1a" stroke-width=".23"/>
<circle cx="191.7" cy="156.7" r="1.3" fill="#fff"/>
<circle cx="191.7" cy="156.7" r="1.3" fill="none" stroke="#1a1a1a" stroke-width=".23"/>
<circle cx="191.7" cy="166.8" r="1.3" fill="#fff"/>
<circle cx="191.7" cy="166.8" r="1.3" fill="none" stroke="#1a1a1a" stroke-width=".23"/>
<circle cx="246" cy="148.7" r="1.4" fill="#fff"/>
<circle cx="246" cy="148.7" r="1.4" fill="none" stroke="#1a1a1a" stroke-width=".23"/>
<circle cx="246" cy="158.8" r="1.4" fill="#fff"/>
<circle cx="246" cy="158.8" r="1.4" fill="none" stroke="#1a1a1a" stroke-width=".23"/>
<circle cx="246" cy="169" r="1.4" fill="#fff"/>
<circle cx="246" cy="169" r="1.4" fill="none" stroke="#1a1a1a" stroke-width=".23"/>
<circle cx="246" cy="179.1" r="1.4" fill="#fff"/>
<circle cx="246" cy="179.1" r="1.4" fill="none" stroke="#1a1a1a" stroke-width=".23"/>
<circle cx="246" cy="138.5" r="1.4" fill="#fff"/>
<circle cx="246" cy="138.5" r="1.4" fill="none" stroke="#1a1a1a" stroke-width=".23"/>
<circle cx="246" cy="128.3" r="1.4" fill="#fff"/>
<circle cx="246" cy="128.3" r="1.4" fill="none" stroke="#1a1a1a" stroke-width=".23"/>
<circle cx="168" cy="69.8" r="3.2" fill="#fff"/>
<circle cx="168" cy="69.8" r="3.2" fill="none" stroke="#1a1a1a" stroke-width=".23"/>
<circle cx="252" cy="69.8" r="3.2" fill="#fff"/>
<circle cx="252" cy="69.8" r="3.2" fill="none" stroke="#1a1a1a" stroke-width=".23"/>
<circle cx="252" cy="197.7" r="3.2" fill="#fff"/>
<circle cx="252" cy="197.7" r="3.2" fill="none" stroke="#1a1a1a" stroke-width=".23"/>
<circle cx="168" cy="197.7" r="3.2" fill="#fff"/>
<circle cx="168" cy="197.7" r="3.2" fill="none" stroke="#1a1a1a" stroke-width=".23"/>
<path d="M16 230h200v51h-200z" fill="none" stroke="#1a1a1a" stroke-width=".25"/>
<path d="M16 230h200v6h-200z" fill="#e8eef5"/>
<path d="M16 230h200v6h-200z" fill="none" stroke="#1a1a1a" stroke-width=".25"/>
<text font-size="5.6" fill="#1a1a1a" x="366.7" y="270">KC-01-1832</text>
<text font-size="5" fill="#1a1a1a" x="288.2" y="285.2">C</text>
<text font-size="4.2" fill="#1a1a1a" x="377.9" y="285.2">5 / 6</text>
<text font-size="4" fill="#1a1a1a" x="283.6" y="265.5">Joystick Module</text>
<g font-size="3.4" fill="#1a1a1a">
<text x="20" y="22">COPPER LAYER 3 OF 4 · GND_PL (TOP VIEW, LOOKING DOWN THROUGH THE BOARD)</text>
<text x="307.5" y="285.2">V2.1</text>
<text x="330.4" y="285.2">2026-11-25</text>
</g>
<g font-size="3.2" fill="#1a1a1a">
<text x="283.6" y="254.2">PCB Fabrication Drawing</text>
<text x="355.6" y="254.2">RELEASED</text>
</g>
<text font-size="3" fill="#1a1a1a" x="283.6" y="272.5">Kerbal Controller Mk1 · Main enclosure</text>
<g font-size="2.8" fill="#1a1a1a">
<text x="34.2" y="8.6">1</text>
<text x="84.2" y="8.6">2</text>
<text x="134.2" y="8.6">3</text>
<text x="184.2" y="8.6">4</text>
<text x="234.2" y="8.6">5</text>
<text x="284.2" y="8.6">6</text>
<text x="334.2" y="8.6">7</text>
<text x="384.2" y="8.6">8</text>
<text x="317.4" y="14.3">REVISIONS</text>
<text x="6.6" y="34.1">A</text>
<text x="411.6" y="34.1">A</text>
<text x="6.6" y="80.2">B</text>
<text x="411.6" y="80.2">B</text>
<text x="6.5" y="126.4">C</text>
<text x="411.5" y="126.4">C</text>
<text x="6.5" y="172.6">D</text>
<text x="411.5" y="172.6">D</text>
<text x="6.6" y="218.7">E</text>
<text x="411.6" y="218.7">E</text>
<text x="221.6" y="244.2">KCMk1</text>
<text x="245.6" y="244.2">A3</text>
<text x="259.6" y="244.2">2:1 · mm</text>
<text x="287.6" y="244.2">J. Rostoker</text>
<text x="349.6" y="244.2">J. Kerman</text>
<text x="6.6" y="264.9">F</text>
<text x="411.6" y="264.9">F</text>
<text x="34.2" y="290.6">1</text>
<text x="84.2" y="290.6">2</text>
<text x="134.2" y="290.6">3</text>
<text x="184.2" y="290.6">4</text>
<text x="234.2" y="290.6">5</text>
<text x="284.2" y="290.6">6</text>
<text x="334.2" y="290.6">7</text>
<text x="384.2" y="290.6">8</text>
</g>
<text font-size="2.6" fill="#1a1a1a" x="18" y="234.2">LAYER NOTES</text>
<g font-size="2.5" fill="#1a1a1a">
<text x="18" y="240.5">1. Layer 3 of 4, GND_PL, 0.5 oz copper: Ground plane (GND).</text>
<text x="18" y="244.7">2. Drilled holes are drawn white over the copper, from the drill files: all 110 holes are plated (solid outline).</text>
<text x="333.9" y="244.2">2026-11-25</text>
<text x="395.9" y="244.2">2026-11-25</text>
</g>
<g font-size="2.4" fill="#1a1a1a">
<text x="245.2" y="24.9">A</text>
<text x="253.5" y="24.9">Initial release (V2.0 drawings)</text>
<text x="356.9" y="24.9">2026-06-14</text>
<text x="388.5" y="24.9">J. Kerman</text>
<text x="245.1" y="35.9">C</text>
<text x="245.2" y="30.4">B</text>
<text x="253.5" y="30.4">Board V2.1: PCA9306 VREF2/EN pull-up, BUTTON_JOY pull-down R13</text>
<text x="253.5" y="35.9">Stick part in the notes corrected to JH-DX400B-R4</text>
<text x="357" y="30.4">2026-11-25</text>
<text x="357" y="35.9">2026-11-25</text>
<text x="388.5" y="30.4">J. Kerman</text>
<text x="388.5" y="35.9">J. Kerman</text>
<text x="247.1" y="233">KC-01-1830 ASSY</text>
<text x="281.7" y="233">KC-01-1831 SCH</text>
<text x="315.3" y="233">KC-01-1832 PWB</text>
<text x="349.5" y="233">KC-01-1833 BOM</text>
<text x="382.3" y="233">KC-01-1834 PLACE</text>
</g>
<text font-size="2.3" fill="#6b6b6b" x="28" y="27">Scale 2:1 at A3. Layer 3 copper is shown in this colour; clearances, anti-pads and gaps are white. Ground plane (GND).</text>
<g font-size="2.1" fill="#1a1a1a">
<text x="243.8" y="19.6">REV</text>
<text x="292.8" y="19.6">DESCRIPTION</text>
<text x="360.2" y="19.6">DATE</text>
<text x="388.1" y="19.6">APPROVED</text>
</g>
<g font-size="2" fill="#1a1a1a">
<text x="225.2" y="233">DRAWING</text>
<text x="225.1" y="235.6">PACKAGE</text>
</g>
<g font-size="1.9" fill="#6b6b6b">
<text x="221.2" y="239.6">Project</text>
<text x="245.2" y="239.6">Size</text>
<text x="259.2" y="239.6">Scale / Units</text>
<text x="287.2" y="239.6">Created by</text>
<text x="349.2" y="239.6">Approved by</text>
<text x="283.2" y="248.6">Document type</text>
<text x="355.2" y="248.6">Document status</text>
<text x="283.2" y="258.6">Title</text>
<text x="355.2" y="258.6">DWG No.</text>
<text x="283.2" y="278.6">Rev.</text>
<text x="299.2" y="278.6">Board version</text>
<text x="325.2" y="278.6">Date of issue</text>
<text x="355.2" y="278.6">Sheet</text>
</g>
<g font-size="1.7" fill="#6b6b6b">
<text x="248" y="235.7">CCAAssembly Drawing</text>
<text x="287" y="235.7">Schematic</text>
<text x="315.5" y="235.7">PCB Fabrication Drawing</text>
<text x="353.2" y="235.7">Bill of Materials</text>
<text x="381.7" y="235.7">Assembly Placement Drawing</text>
</g>
</svg>
